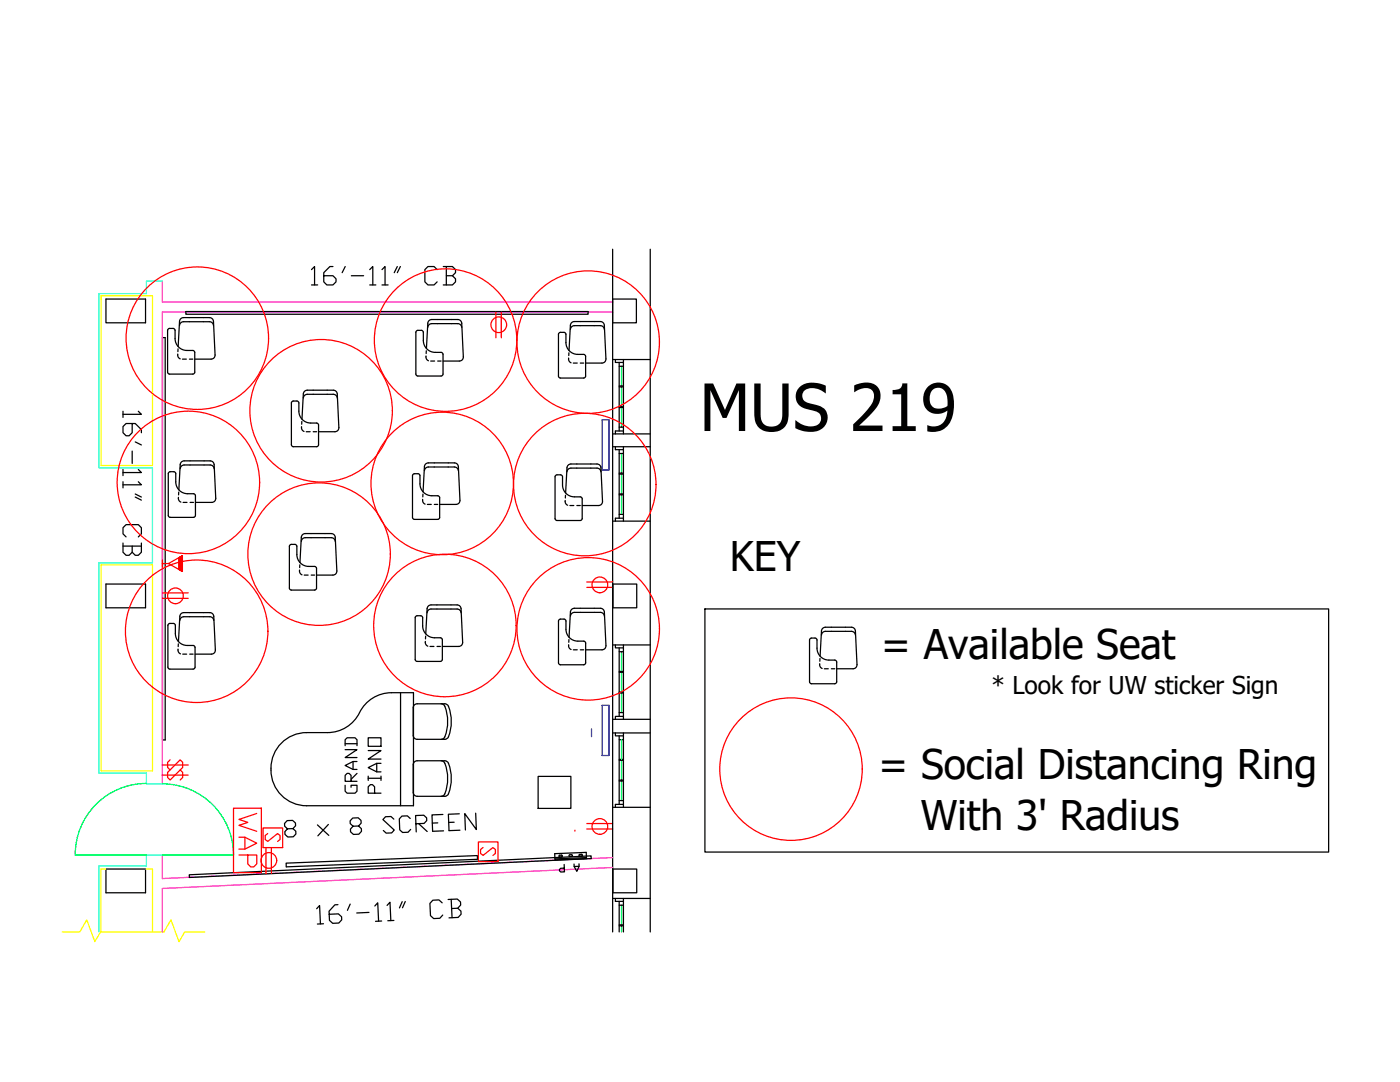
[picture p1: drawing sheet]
<svg xmlns="http://www.w3.org/2000/svg" width="279mm" height="216mm" viewBox="0 0 279 216" stroke-linecap="round" stroke-linejoin="round" font-family="sans-serif">
<!-- layer: CLFUR -->
<g fill="none" stroke="#000" stroke-width=".25">
<path d="M32.4 67.4h.6v80.2h-.6zM33.5 65.7l.3-.2h.7l.4 .2v.2a3.5 3.5 0 0 0 .9 3.5 3.8 3.8 0 0 0 2.9 .6l.2 .3v4l-.2 .3h-5.1l-.2-.3zM35.5 70.6l.1 .7 .4 .3M35.5 69.6v.6M35.6 69.2l.2-5.1a.79 .79 0 0 1 .8-.7h5.2a.79 .79 0 0 1 .8 .7l.3 6.7-.1 .4-.3 .3-.4 .2h-3.2M35.8 64.9a.79 .79 0 0 1 .8-.7h5.2a.79 .79 0 0 1 .8 .7M36.4 71.7h.8M37.1 62.2h80.3v.5h-80.3zM37.8 71.7h.7M60.5 79.4a.79 .79 0 0 1 .8-.7h5.2a.79 .79 0 0 1 .8 .7M83 66.1l.4-.2h.7l.3 .2 .1 .2a3.5 3.5 0 0 0 .9 3.5 3.8 3.8 0 0 0 2.8 .6l.2 .3v3.9l-.2 .4h-5l-.2-.4zM85 71l.1 .7 .4 .3"/>
<path d="M85.1 70l-.1 .5M85.1 69.5l.3-5a.79 .79 0 0 1 .8-.7h5.2a.79 .79 0 0 1 .7 .7l.4 6.7-.3 .6-.5 .2M85.4 65.3a.79 .79 0 0 1 .8-.7h5.2a.79 .79 0 0 1 .7 .7M86 72h.7M87.3 72h.7M88.4 72h3.3M113.5 71.4l.1 .7 .4 .3M113.5 70.4v.5M113.6 69.9l.2-5a.79 .79 0 0 1 .8-.7h5.2a.79 .79 0 0 1 .8 .7l.3 6.7-.1 .4-.3 .3-.4 .1h-3.2M113.8 65.7a.79 .79 0 0 1 .8-.7h5.2a.79 .79 0 0 1 .8 .7M114.4 72.4h.8M115.8 72.4h.7"/>
<path d="M116.9 71.1l-.1-.2-.3-.2a2.83 2.83 0 0 1-3.3-1.3l-.3-1.1v-1.8l-.3-.2-1 .1-.1 .3v8.5l.3 .2h4.7l.3-.2 .1-.2M116.9 71.1v3.9M33.6 94.3l.4-.2h.7l.3 .2 .1 .2a3.5 3.5 0 0 0 .9 3.5 3.8 3.8 0 0 0 2.8 .6l.2 .3v3.9l-.2 .4h-5l-.2-.4zM35.6 99.2l.1 .7 .4 .3M35.7 98.2l-.1 .5M35.7 97.7l.3-5a.79 .79 0 0 1 .8-.7h5.1a.79 .79 0 0 1 .8 .7l.4 6.7-.1 .4-.3 .3-.4 .1h-3.3M36 93.5a.79 .79 0 0 1 .8-.7h5.1a.79 .79 0 0 1 .8 .7M58.2 80.2l.3-.2h.8l.3 .2v.2a3.5 3.5 0 0 0 .9 3.5 3.8 3.8 0 0 0 2.9 .6l.2 .3v3.9l-.2 .4h-5.1l-.1-.4zM60.2 85.1l.1 .7 .4 .3M60.2 84.1v.5M60.3 83.6l.2-5a.79 .79 0 0 1 .8-.7h5.2a.79 .79 0 0 1 .8 .7l.3 6.7-.1 .4-.3 .3-.4 .1h-3.2M61.1 86.1h.8"/>
<path d="M62.5 86.1h.7M82.4 94.7l.3-.2h.7l.4 .2v.2a3.5 3.5 0 0 0 .9 3.5 3.8 3.8 0 0 0 2.8 .6l.2 .3v3.9l-.2 .4h-5l-.2-.4zM84.4 99.6l.1 .7 .3 .3M84.4 98.6v.6M84.4 98.1l.3-5a.79 .79 0 0 1 .8-.7h5.2a.79 .79 0 0 1 .8 .7l.3 6.7-.1 .4-.3 .3-.4 .2h-3.3M84.7 93.9a.79 .79 0 0 1 .8-.7h5.2a.79 .79 0 0 1 .8 .7M110.8 94.9l.4-.2h.7l.3 .2 .1 .2a3.5 3.5 0 0 0 .9 3.5 3.8 3.8 0 0 0 2.8 .6l.2 .3v4l-.2 .3h-5l-.2-.3zM112.8 99.9l.1 .6 .4 .3M112.9 98.8l-.1 .6M112.9 98.4l.3-5.1a.79 .79 0 0 1 .7-.7h5.2a.79 .79 0 0 1 .8 .7l.3 6.7v.5l-.3 .3-.4 .1h-3.3M113.2 94.2a.79 .79 0 0 1 .7-.8h5.2a.79 .79 0 0 1 .8 .8M36.5 100.2h.8"/>
<path d="M37.9 100.2h.7M57.8 108.8l.3-.2h.7l.4 .2v.2a3.5 3.5 0 0 0 .9 3.5 3.8 3.8 0 0 0 2.9 .6l.2 .3v3.9l-.2 .4h-5.1l-.1-.4zM59.8 113.7l.1 .7 .4 .3M59.8 112.7v.6M59.9 112.2l.2-5a.79 .79 0 0 1 .8-.7h5.2a.79 .79 0 0 1 .8 .7l.3 6.7-.1 .4-.3 .3-.4 .2h-3.2M60.1 108a.79 .79 0 0 1 .8-.7h5.2a.79 .79 0 0 1 .8 .7M60.7 114.8h.8M62.1 114.8h.7M85.3 100.7h.8M86.7 100.7h.7M113.7 100.9h.8M115.1 100.9h.7"/>
<path d="M33.6 124.6l.3-.2h.7l.3 .2 .1 .2a3.5 3.5 0 0 0 .9 3.5 3.8 3.8 0 0 0 2.8 .5l.2 .4v3.9l-.2 .4h-5l-.2-.4zM35.5 129.5l.1 .7 .4 .3M35.6 128.5v.5M35.6 128l.3-5a.79 .79 0 0 1 .8-.8h5.2a.79 .79 0 0 1 .8 .8l.3 6.7-.1 .4-.3 .3-.4 .1h-3.3M35.9 123.8a.79 .79 0 0 1 .8-.7h5.2a.79 .79 0 0 1 .8 .7M36.5 130.5h.8M37.9 130.5h.6M79.9 138.2v22.6M82.9 123.1l.4-.2h.7l.3 .2 .1 .2a3.5 3.5 0 0 0 .8 3.4 3.8 3.8 0 0 0 2.9 .6l.2 .4v3.9l-.2 .3h-5l-.2-.3zM84.9 128l.1 .6 .4 .3M84.9 126.9v.6M85 126.5l.2-5.1a.79 .79 0 0 1 .8-.7h5.2a.79 .79 0 0 1 .8 .8l.3 6.7-.1 .4-.3 .3-.4 .1h-3.2"/>
<path d="M85.2 122.3a.79 .79 0 0 1 .8-.8h5.2a.79 .79 0 0 1 .8 .8M85.8 129h.8M87.2 129h.7M111.5 123.7l.4-.2h.7l.3 .2 .1 .2a3.5 3.5 0 0 0 .8 3.5 3.8 3.8 0 0 0 2.9 .6l.2 .3v4l-.2 .3h-5l-.2-.3zM113.5 128.6l.1 .7 .4 .3M113.5 127.6v.6M113.6 127.2l.2-5.1a.79 .79 0 0 1 .8-.7h5.2a.79 .79 0 0 1 .8 .7l.3 6.7-.1 .4-.3 .4-.4 .1h-3.2M113.8 122.9a.79 .79 0 0 1 .8-.7h5.2a.79 .79 0 0 1 .8 .7M114.4 129.7h.8M115.8 129.7h.7M140.7 121.5h124.5v48.5h-124.5zM161.6 127.5l.4-.2h.7l.3 .2 .1 .2a3.5 3.5 0 0 0 .8 3.5 3.8 3.8 0 0 0 2.9 .6l.2 .3v3.9l-.2 .4h-5l-.2-.4z"/>
<path d="M163.6 132.4l.1 .7 .4 .3M163.6 131.4v.5M163.7 130.9l.2-5a.79 .79 0 0 1 .8-.7h5.2a.79 .79 0 0 1 .8 .7l.3 6.7-.1 .4-.3 .3-.4 .1h-3.2M163.9 126.7a.79 .79 0 0 1 .8-.7h5.2a.79 .79 0 0 1 .8 .7M164.5 133.4h.8M165.9 133.4h.7M56.5 147.9a7.1 7.1 0 0 1 4.7-1.7h4.2a7.4 7.4 0 0 0 6.8-4.8 7.1 7.1 0 0 1 5.9-3.2h4.4v22.6h-21.3a7.3 7.3 0 0 1-6.7-4.9 7.3 7.3 0 0 1 2-8zM82.7 140.7l.6-.3h5.5l.4 .2a7.2 7.2 0 0 1 0 6.8l-.4 .1h-5.5a.79 .79 0 0 1-.8-.8v-5.5zM88 140.4l.5 .2a7.2 7.2 0 0 1 0 6.8l-.5 .1M88 151.8l.5 .1a7.5 7.5 0 0 1 .3 6.5M89.5 158.4a7.5 7.5 0 0 0-.3-6.5l-.4-.1h-5.5a.79 .79 0 0 0-.8 .8v5.5a.79 .79 0 0 0 .8 .8M37.8 174.6l80.2-3.8v.5l-80.2 3.8z"/>
<path d="M57.1 172.2l38.2-1.5v.8l-38.2 1.5zM80.3 179.9l-.6 1.3M80.9 179.9l-.6 1.2M89.4 179.5l1.9-.1 .6 .6v.6l-.5 .6M90 179.5l.2 3.6M63.2 181.3l.6-.6 .2 3.7M64.6 184.3l-1.3 .1M67.4 180.5h-.6l-1.1 1.3 .1 1.9 .6 .5h1.2l.6-.7v-.6l-.7-.6-1.8 .1M69.9 180.4l-.6 1.3M73.6 182.1l-2.4 .1M74.8 180.8l.6-.7 .2 3.7M76.2 183.8h-1.3"/>
<path d="M77.2 180.7l.6-.7 .2 3.7M78.6 183.7h-1.2M88.2 180.1l-.6-.5h-1.2l-.6 .7 .1 2.4 .7 .6 1.2-.1 .6-.6M90.1 181.3l1.3-.1 .6 .6v.6l-.6 .7h-1.8"/>
</g>
<!-- layer: ELECT -->
<g fill="none" stroke="#f00" stroke-width=".25">
<path d="M99 62.3v5.1M100 62.3v5.1M32.4 111.7v1.5M32.4 112.5h1.2M32.4 119.4h5.2M32.4 118.3h5.2M35.8 112.2l.6 .6M35.8 112.2l.6 .7M35.8 112.3l.6 .7M35.8 112.4l.6 .6M35.8 112.4l.6 .7M35.8 112.5l.6 .7"/>
<path d="M35.8 112.6l.6 .6M35.8 112.6l.6 .7M35.8 112.7l.6 .7M35.8 112.8l.6 .7M35.8 112.9l.6 .6M35.8 112.9l.6 .7M35.8 113l.6 .7M35.8 113.1l.6 .7M35.8 113.2l.6 .6M35.8 113.2l.6 .7M35.8 113.3l.6 .7-.6-.6M35.8 113.4l.4 .5"/>
<path d="M35.8 113.5l.3 .3M35.8 113.6l.1 .2M35.8 113.7h.1M35.8 112.1l.6 .7M35.8 112l.6 .7M35.8 111.9l.6 .7M35.8 111.9l.6 .6M35.8 111.8l.6 .7M35.8 111.7l.6 .7M35.8 111.7l.6 .6M35.8 111.6l.6 .7M35.8 111.5l.6 .7"/>
<path d="M35.8 111.5l.6 .6M35.8 111.4l.6 .7M35.8 111.3l.6 .7M35.8 111.2l.6 .7M35.8 111.2l.6 .6M35.9 111.2l.5 .5M35.9 111.2l.5 .4M36 111.1l.4 .5M36 111.1l.4 .4M36.1 111l.3 .3M36.2 111l.2 .2M36.3 110.9l.1 .2-.1-.1"/>
<path d="M36.4 111.9l-.6-.7 .6-.3v3.1l-2.8-1.5 2.2-1.3v2.5M36.4 111.4l-.3-.3 .3 .3M36.4 110.9v.1M117.1 117.2h5.2M117.1 116.1h5.2M46.6 161.3h5.6v12.8h-5.6zM117.1 165.4h5.2M117.1 164.3h5.2"/>
<circle cx="99.5" cy="64.8" r="1.57"/>
<circle cx="35" cy="118.9" r="1.57"/>
<circle cx="119.7" cy="116.7" r="1.57"/>
<circle cx="53.7" cy="171.7" r="1.57"/>
<circle cx="119.7" cy="164.9" r="1.57"/>
</g>
<!-- layer: LOAD-BEARING -->
<g fill="none" stroke="#000" stroke-width=".25">
<path d="M21.1 59.7h7.9v4.7h-7.9zM122.3 59.7h4.7v4.7h-4.7M122.3 49.7v136.3M129.8 49.7v136.3M122.3 71.7h7.5M122.8 71.7v.6h1.6M123.6 72.3v13.7M123.6 73.1h.8M123.6 77.2h.8M123.6 77h.8M124.4 71.7v14.9M122.3 89.1h7.5"/>
<path d="M122.3 86.6h7.5M122.8 89.1v.6h1.6M123.6 89.7v13.7M123.6 81.2h.8M123.6 81.3h.8M123.6 85.2h.8M123.6 90.5h.8M123.6 94.4h.8M123.6 94.6h.8M123.6 98.7h.8M123.6 98.6h.8M124.4 89.1v14.9"/>
<path d="M124.4 86h-1.6v.6M21.1 116.5h7.9v4.8h-7.9zM122.3 104h7.5M122.3 116.5h4.8v4.8h-4.8zM123.6 102.6h.8M124.4 103.4h-1.6v.6M122.3 128.7h7.5M122.8 128.7v.6h1.6M123.6 129.3v13.6M123.6 130h.8M123.6 138.3h.8M123.6 134.1h.8"/>
<path d="M123.6 134h.8M123.6 138.1h.8M124.4 128.7v14.8M122.3 143.5h7.5M122.3 146.3h7.5M122.8 146.3v.5h1.6M123.6 146.8v13.7M123.6 142.2h.8M123.6 151.5h.8M123.6 151.7h.8M123.6 147.6h.8M123.6 155.7h.8"/>
<path d="M123.6 155.8h.8M123.6 159.7h.8M124.4 142.9h-1.6v.6M124.4 146.3v14.8M21.1 173.4h7.9v4.7h-7.9zM122.3 161.1h7.5M122.3 179.3h7.5M122.3 173.4h4.8v4.7h-4.8zM122.8 179.3v.6h1.6M123.6 179.9v6.1M124.4 179.3v6.7M124.4 160.5h-1.6v.6"/>
<path d="M123.6 180.6h.8M123.6 184.7h.8M123.6 184.6h.8"/>
</g>
<!-- layer: HEATING -->
<path d="M120.2 83.8h1.3v10h-1.3zM118.1 145.4v1.6M120.2 140.7h1.3v10.1h-1.3z" fill="none" stroke="#00f" stroke-width=".25"/>
<!-- layer: WALLS -->
<path d="M32.4 56.1v4.2h89.9M122.3 62.2h-89.9v94.2M32.4 170.6v4.7l89.9-4.2M122.3 173.1l-89.9 4.2v8.7" fill="none" stroke="#f0f" stroke-width=".25"/>
<!-- layer: STAIRS -->
<path d="M32.4 56.1h-3.2v2.5h-9.5v34.7h10.7v19h-10.7v42h9.5v2.1h3.2M32.4 170.6h-3.2v2.2h-9.5v13.2" fill="none" stroke="#0ff" stroke-width=".25"/>
<!-- layer: CHASES -->
<path d="M20.2 59h10.2v33.9h-10.2zM20.2 112.7h10.2v41.1h-10.2zM21.1 173.4h-1v12.6M29 173.4h1.4v12.6" fill="none" stroke="#ff0" stroke-width=".25"/>
<!-- layer: OPENINGS -->
<g fill="none" stroke="#0f0" stroke-width=".25">
<path d="M124 73.1v3.9M124 77.2v4M124 81.3v3.9M124 90.5v3.9M124 94.6v4M124 98.7v3.9M124 130v4M124 134.1v4M124 138.3v3.9M29.3 156.3a14.2 14.2 0 0 0-14.3 14.3h14.2M32.4 156.4a14.2 14.2 0 0 1 14.2 14.2h-14.2M124 147.6v3.9"/>
<path d="M124 151.7v4M124 155.8v3.9M124 180.6v4M124 184.7v1.3"/>
</g>
<!-- layer: MATCHLINES -->
<path d="M12.4 186h3.5l1.4-2.4 1.6 4.3 1.2-1.9h12.6l1.4-2.4 1.6 4.3 1.2-1.9h4" fill="none" stroke="#ff0" stroke-width=".25"/>
<!-- layer: REVISION -->
<g fill="none" stroke="#f00" stroke-width=".25">
<path d="M114.7 165.8h.1"/>
<circle cx="39.4" cy="67.5" r="14.2"/>
<circle cx="88.9" cy="67.9" r="14.2"/>
<circle cx="117.4" cy="68.3" r="14.2"/>
<circle cx="37.6" cy="96.3" r="14.2"/>
<circle cx="64.1" cy="82" r="14.2"/>
<circle cx="88.3" cy="96.5" r="14.2"/>
<circle cx="116.7" cy="96.7" r="14.2"/>
<circle cx="63.7" cy="110.6" r="14.2"/>
<circle cx="39.2" cy="126" r="14.2"/>
<circle cx="88.8" cy="124.8" r="14.2"/>
<circle cx="117.4" cy="125.5" r="14.2"/>
</g>
<!-- layer: CLFUR -->
<circle cx="157.9" cy="153.5" r="14.2" fill="none" stroke="#f00" stroke-width=".25"/>
<!-- layer: REVISION -->
<path d="M107.4 154.9h6.5v6.4h-6.5z" fill="none" stroke="#000" stroke-width=".25"/>
<text font-size="13" x="139.6" y="86">MUS 219</text>
<text font-size="8.8" x="55.7" y="168.3">8 x 8 SCREEN</text>
<g font-size="8.1">
<text x="145.7" y="113.9">KEY</text>
<text x="175.9" y="131.4">= Available Seat</text>
<text x="175.3" y="155.4">= Social Distancing Ring</text>
<text x="183.7" y="165.6">With 3' Radius</text>
</g>
<text font-size="7.5" x="61.4" y="58.2">16'-11&quot; CB</text>
<text font-size="7.1" x="29.3" y="112.2" transform="rotate(-90 29.3 112.2)">16'-11&quot; CB</text>
<text font-size="7.1" fill="#f00" x="52.6" y="174.3" transform="rotate(-90 52.6 174.3)">WAP</text>
<text font-size="5.7" x="77.3" y="159.5" transform="rotate(-90 77.3 159.5)">PIANO</text>
<text font-size="5.3" fill="#f00" x="32.5" y="157">S</text>
<text font-size="5.3" x="72.3" y="159.5" transform="rotate(-90 72.3 159.5)">GRAND</text>
<g font-size="4.9">
<text x="197.9" y="138.5">* Look for UW sticker Sign</text>
<text x="110.8" y="175.3">A P</text>
</g>
<g font-size="4.4" fill="#f00">
<text x="52.2" y="169">S</text>
<text x="94.9" y="171.8">S</text>
</g>
</svg>
